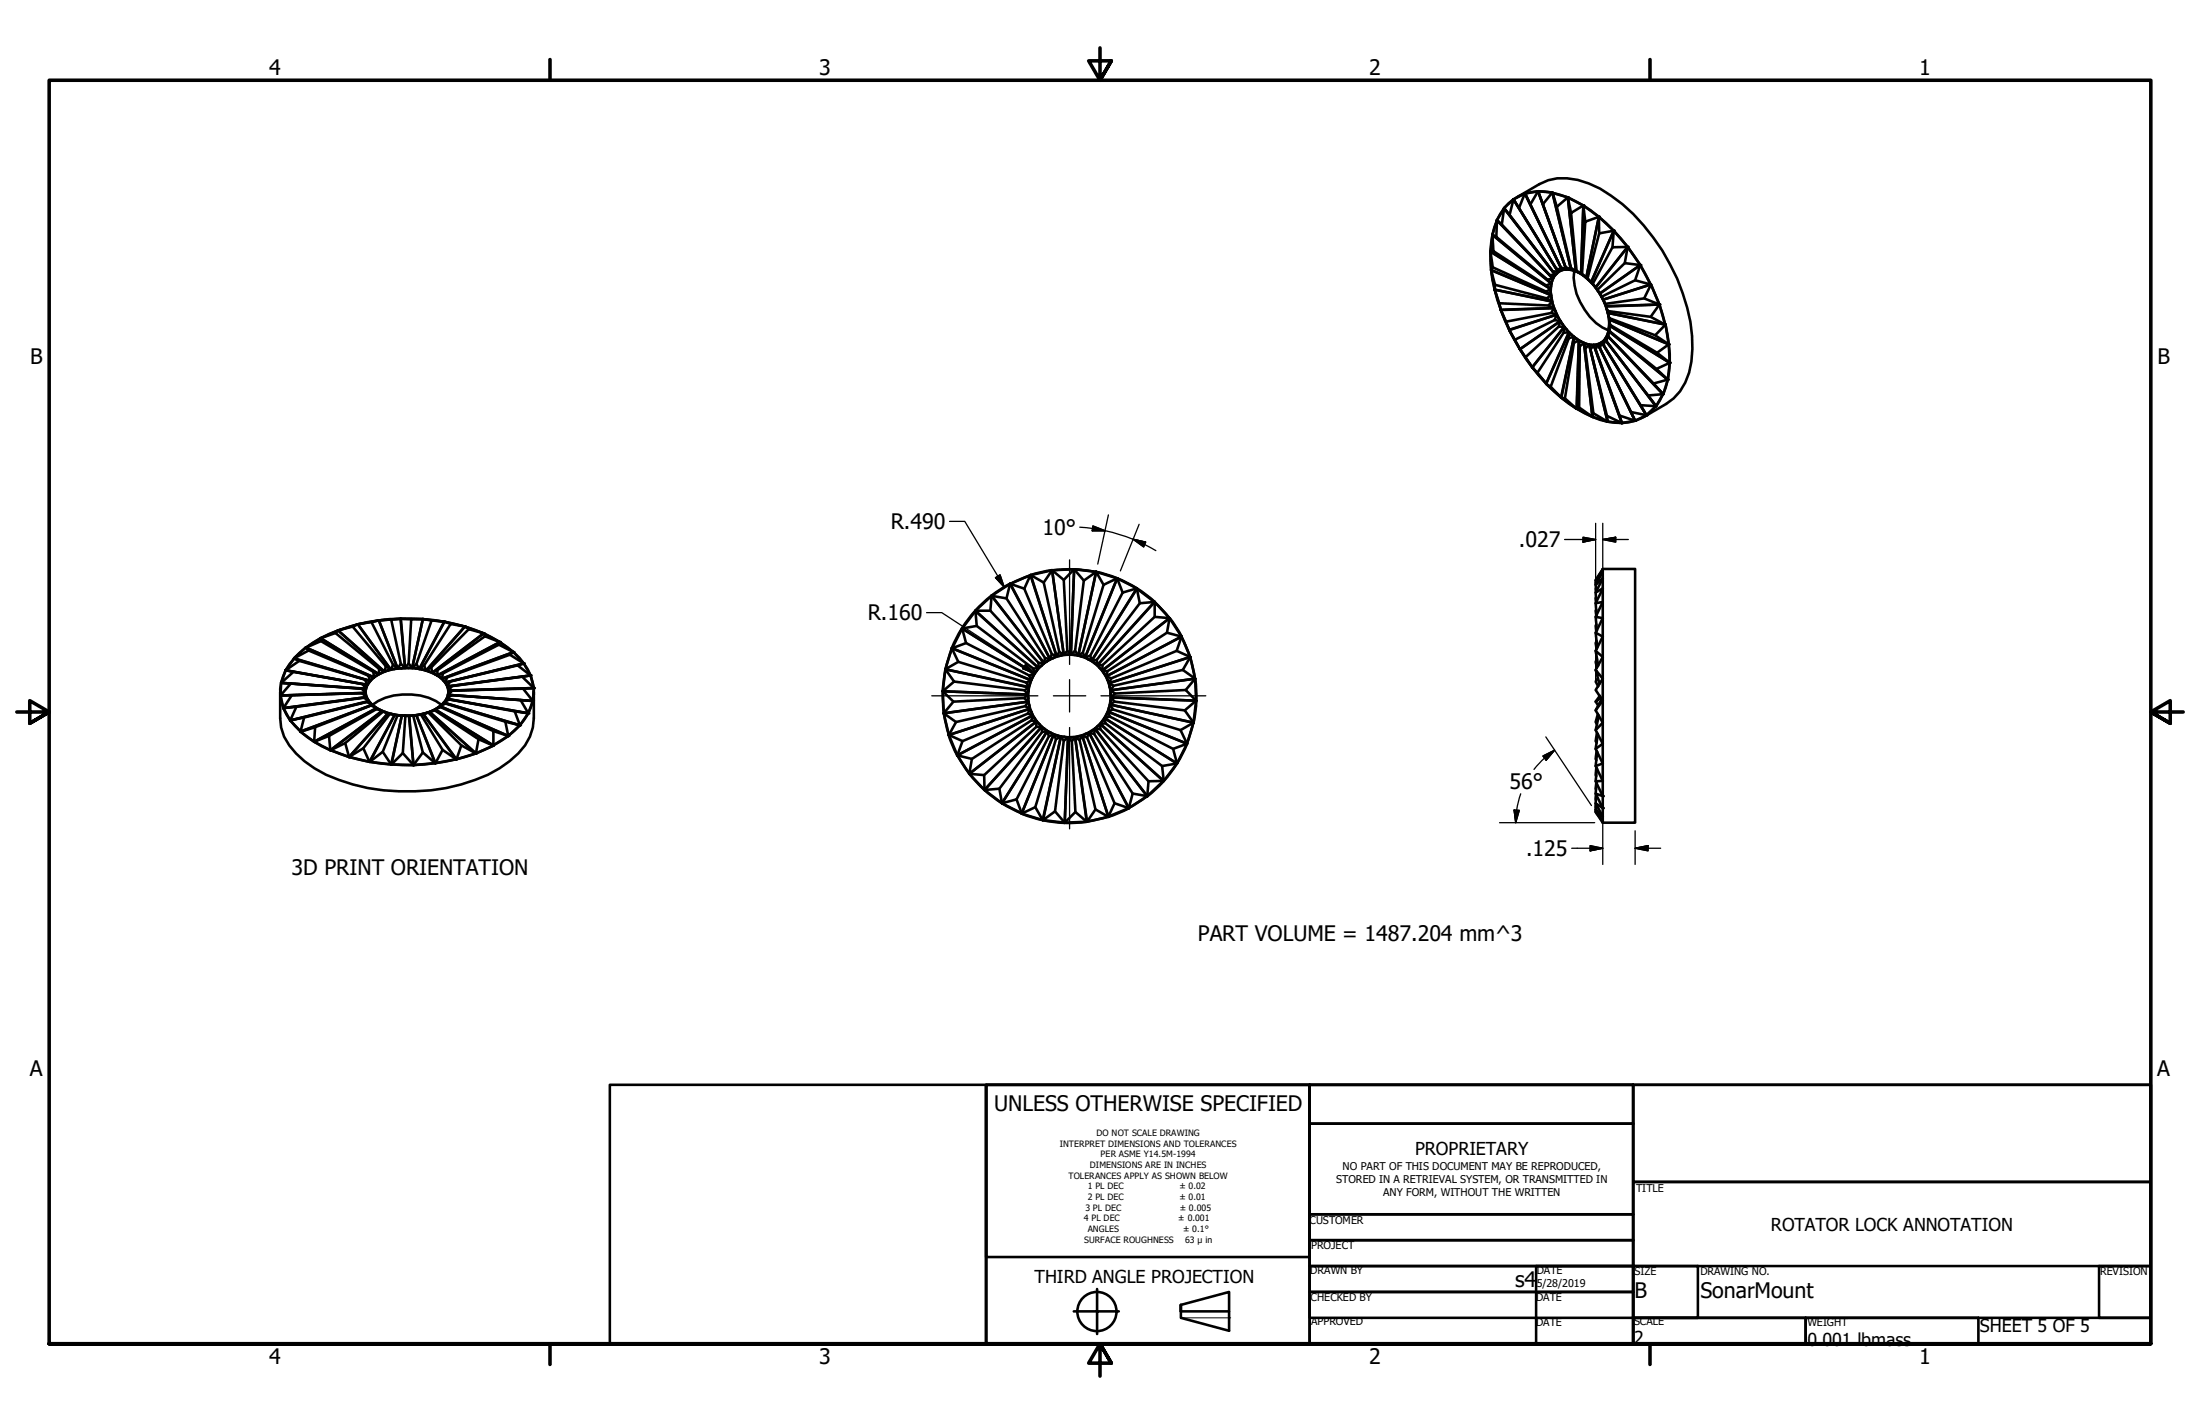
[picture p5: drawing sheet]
<svg xmlns="http://www.w3.org/2000/svg" width="432mm" height="279mm" viewBox="0 0 432 279" stroke-linecap="round" stroke-linejoin="round" font-family="sans-serif">
<!-- layer: Visible (ANSI) -->
<g fill="none" stroke="#000" stroke-width=".51">
<path d="M297.1 39.1l-1.9 1.7M297.1 39.1l8.7 14.2-.2 .4M297.1 39.1l-.8 3.1 8.9 11.7-1 .1M297.1 39.1l8.7 14.2M297.1 39.1l1 1.7M297.7 38.7l4.4-2.6a9.9 9.9 0 0 1 7.6-.8 21.4 21.4 0 0 1 8.8 4.8 40.4 40.4 0 0 1 13.6 25.8 16.7 16.7 0 0 1-2.3 10.9l-1.3 1.4-1.5 1-4.4 2.7M299.3 38l-2.2 1.1M299.3 38l7.3 15-.4 .1M299.3 38l-1.2 2.8 7.7 12.5M299.3 38h.1M299.3 38l7.3 15 .4-.1M299.3 38l1.1 2.1"/>
<path d="M301.9 37.5l-2.6 .5M301.9 37.5l5.5 15.3-.4 .1M301.9 37.5l2.8 .3M301.9 37.5l-1.5 2.6 6.2 12.9-1.2-.3M301.9 37.5l5.5 15.3M301.9 37.5l.9 2.6M304.7 37.8l3.7 15.1h-.5M304.7 37.8l-1.9 2.3 4.6 12.7M304.7 37.8h.1M304.7 37.8l3 .9M304.7 37.8l3.7 15.1 .5 .2M304.7 37.8l.9 2.8"/>
<path d="M307.7 38.7l1.6 14.5-.4-.1M307.7 38.7l3.1 1.6M307.7 38.7l-2.1 1.9 2.8 12.3-1.1-.5M307.7 38.7l1.6 14.5M307.7 38.7l.7 3.1M292.5 49.4l.2 3.6M292.5 49.4l11.9 7.3v.6M292.5 49.4l.5 3.1 10.5 4.7 .9 .7-.8 .6M292.5 49.3l11.9 7.4M292.5 49.3v.1M292.7 53l.7 3.8M292.7 53l11.7 4.9 .1 .6"/>
<path d="M292.7 53l11.7 4.9v-.6M292.7 53l.7 2.9 10.2 2.6 1 .6M292.7 53h.1M292.9 46.1l-.4 3.2M292.9 46.1l11.6 9.5-.1 .5M292.9 46l11.6 9.6 .1-.4M292.9 46.1l.2 3.2 11.3 7.4M292.9 46v.1M292.9 46l.8 .5M293 52.5l-.3 .5M293.1 49.3h-.6M293.4 56.8l1.2 4"/>
<path d="M293.4 56.8l11.2 2.4 .2 .6M293.4 56.8l.9 2.7 9.6 .4 1.1 .6-.5 .9M293.4 56.8l11.2 2.3M293.4 55.9v.9M293.8 43.2l-.9 2.8M293.8 43.2l11 11.5-.2 .5M293.8 43.2l-.1 3.3 10.8 9.1-1 .4M293.8 43.2l11 11.5M293.8 43.2h.1M293.8 43.2l1 .9M294.3 59.5l.3 1.3M295.2 40.9l-1.4 2.3"/>
<path d="M295.2 40.9l10 13-.2 .4M295.2 40.8l10 13.1 .4-.2M295.2 40.9l-.4 3.2 10 10.6M295.2 40.8v.1M295.2 40.8l1.1 1.4M304.4 57.3l.1 1.2M304.4 56.7l-.9 .5M304.4 56.1v1.2M304.4 56.1v.6M304.5 58.5l.3 1.3M304.5 58.5l.1 .6M304.6 55.2l-.2 .9"/>
<path d="M304.6 59.2l-.7 .7M304.7 53.2l1.1 .1M304.8 59.8l.2 .7-10.4 .3M304.8 59.8l.8 1.9M304.8 54.7l-1.1 .2M305 54.3l-.4 .9M305 54.3l-.2 .4M305.6 53.7l-.6 .6M306.2 53.1l-.6 .6M306.2 53.1l-.4 .2M306.3 52.5l1.1 .3M307 52.9l-.8 .2"/>
<path d="M307 52.9h.9M307.4 52.8l.5 .1M307.9 52.9l1 .2M308.4 52.6l.9 .6M308.9 53.1l.9 .4M309 53.1a11.6 11.6 0 0 0 3 9.1l1.2 1.2 1.3 .9 1.2 .5M309.3 53.2l.5 .3M309.8 53.5l1 .6M310.5 53.7l.8 .8M310.8 40.3l3 2.2M310.8 40.3l-.5 13.4-.5-.2M310.8 40.3l-.5 13.4 .5 .4"/>
<path d="M310.8 40.3l-2.4 1.5 1 11.3-.1 .1M310.8 40.3l.3 3.2M311.3 54.5l1.4 1.4M312.6 55.7l.6 .7M312.7 55.9l.9 1.1M313.2 56.4l.4 .6M313.6 57l.7 1.2M313.8 42.5l-2.5 12-.5-.4M313.8 42.5l2.9 2.8M313.8 42.5l-2.7 1-.6 10.2-1.1-.6M313.8 42.5l-2.5 12M313.8 42.5l.1 3.3"/>
<path d="M314.3 58.2l.7 1.2M314.3 58.2l.3 .6M314.6 58.8l.4 .8 7.7-1.1 3 1.3M315 59.4l.2 .7 10.5-.3M315 59.4l.4 1.4M315 59.6l.2 .5M316.7 45.3l2.8 3.2M316.7 45.3l-4.4 10.1-1.5-1.3M316.7 45.3l-4.4 10.1 .4 .5M316.7 45.3l-2.8 .5-2.3 8.8-.3-.1M316.7 45.3l-.2 3.2M319.5 48.5l-6.3 7.9-.5-.5"/>
<path d="M319.5 48.5l2.4 3.5M319.5 48.5h-3l-3.9 7.2-1-1.1M319.5 48.5l-6.3 7.9M319.5 48.5l-.6 3.1M321.9 52l2.1 3.8M321.9 52l-7.9 5.6-.4-.6M321.9 52l-7.9 5.6 .3 .6M321.9 52l-3-.4-5.4 5.3-.3-.5M321.9 52l-1 3M324 55.8l-9.4 3-.3-.6M324 55.8l-3.1-.8-6.6 3.2-.8-1.3M324 55.8h.1"/>
<path d="M324 55.8l1.7 4M324 55.8l-9.4 3M324 55.8l-1.3 2.7M325.7 59.8l1.1 3.9M325.7 59.8l-10.5 .3 .2 .7M325.7 59.8l-1.7 2.4M294.6 60.8l1.6 3.9M294.6 60.8l10.4-.3 .9 1.9M294.6 60.8l1 2.3 8.9-1.7 1.1 .3M294.6 60.8h.1M295.6 63.1l.6 1.6M296.2 64.8l2.1 3.7"/>
<path d="M296.2 64.7v.1M297.3 66.7l1 1.8M298.3 68.5l2.4 3.6M300.7 72.1l2.8 3.1M301.8 73.2l1.7 2M303.5 75.3l2.9 2.7M303.5 75.2v.1M304.4 75.9l2 2.1M305.6 61.7l-9.4 3M305.6 61.7l-.5 1.1M305.9 62.4l.4 .6-8 5.5M305.9 62.4l-.3-.7-9.4 3.1"/>
<path d="M305.9 62.4l.7 1.2M305.9 64.1l.4-1.1-1.2-.2-7.8 3.9-1.1-1.9M306.4 78h.1M306.5 78l2.9 2.2M306.6 63.6l-.3-.6-8 5.5M306.6 63.6l.9 1M306.6 63.6l.4 .5M307 64.1h-1.1l-6.5 6-1.1-1.6M307 64.1l-6.3 8M307 64.1l-.1 1.2M307.1 78.2l2.3 2M307.5 64.6l.4 .6-4.4 10"/>
<path d="M307.5 64.6l-.5-.5-6.3 8M307.5 64.6l.9 1.1M307.9 65.2l-1 .1-5.1 7.9-1.1-1.1M308 65.2l-.1 1.2M308.4 65.7l-.4-.5-4.5 10.1M308.4 65.7l1 .7M308.4 65.7l.5 .4M308.9 66.1l-1 .3-3.5 9.5-.9-.6M308.9 66.1l-2.5 11.9M308.9 66.1v1.1M309.4 66.4l.5 .4-.5 13.4M309.4 66.4l-.5-.3-2.4 11.9"/>
<path d="M309.4 66.4l1 .7M309.9 79.9l2.6 1.9M310.1 67.9l-.2-1.1-1 .4-1.8 11-.6-.2M310.4 67.1l-.5-.3-.4 13.4M310.4 67.1l1 .4M310.4 67.1l.5 .2M310.9 67.3l-.8 .6-.2 12-.4 .3M310.9 67.3l1.6 14.5M310.9 67.3l.2 1.1M311.4 67.5l.5 .1 3.6 15.1M311.4 67.5l-.5-.2 1.6 14.5M311.4 67.5l1 .2"/>
<path d="M312.2 68.6l-.3-1-.8 .8 1.6 12.7-.2 .7M312.4 67.7l-.5-.1 3.6 15.1M312.4 67.7h.4l5.5 15.3M312.8 67.7l-.6 .9 3.2 13 .1 1.1M312.8 67.7l5.5 15.3M312.8 67.7l.4 .9M313.2 68.6l5.1 14.4M313.6 67.6l-.8 .1M313.6 67.6l7.3 14.9M313.6 67.6l-.4 1M313.6 67.6l.4 .7M314 67.4l-.4 .2 7.3 14.9"/>
<path d="M314 67.4l-.8 .2-.8 .1M314.4 67.2l-.4 1.1 6.9 14.2M314.4 67.2l8.8 14.3M314.4 67.2l-.4 .2M314.4 67.2l.4 .6M314.7 66.9l.3-.3 10 13.1M314.7 66.9l-.3 .3 8.8 14.3M314.7 66.9l-.7 .5M315.2 66.2l-.2 .4 10.1 13.1M315.2 60.1l.3 .9 8.5 1.2 2.8 1.5M315.2 66.2l-.5 .7M315.3 67.1l-.3-.5-.2 1.2 8.4 13.7"/>
<path d="M315.4 60.8l.2 .6 11.2 2.3M315.4 60.8l.3 1.2M315.5 65.8l-.2 1.3 9.8 12.6M315.5 65.8l10.9 11.5M315.5 65.8l-.3 .4M315.5 65.8l.2 .3M315.5 61l.1 .4M315.6 65.4l.1-.4 11.6 9.5M315.6 65.4l-.1 .4 11 11.5M315.6 61.4l.2 1 9.1 3.4 2.6 1.8M315.6 61.4l11.3 2.3M315.6 61.4l.1 .6"/>
<path d="M315.6 65.4l-.4 .8M315.7 62l.1 .7 11.7 4.9M315.7 65v1.1l10.8 11.2M315.7 62l.1 1.2M315.7 64.9l.3 .1M315.8 64.4l-.1 .5 11.6 9.6M315.8 64.4l-.2 1M315.8 63.2v-.5l11.7 4.9M315.8 63.2v.6l11.9 7.4M315.8 62.4l.2 1.4 9.2 5.4 2.5 2M315.8 63.9l.2 1.1 9.1 7.4 2.2 2.1M315.8 63.9l11.9 7.3"/>
<path d="M315.8 63.2v1.2M315.8 63.9v.5M316 63.8h-.2M322 79.5l3 .2M325 79.7l-.8 .9-1 .9M325 79.7l-1.8 1.8M325 79.7h.1M326.4 77.3l-1.3 2.4M326.4 77.3h.1M326.4 77.3l-2.9 .3M326.8 63.7h.1M326.9 63.7l.6 3.9"/>
<path d="M326.9 63.7l-2 2.1M327.3 74.5l-.8 2.8M327.3 74.5l-2.8 .7M327.5 67.6l.2 3.6M327.5 67.6l-2.3 1.6M327.7 71.2l-.4 3.3M327.7 71.2l-2.6 1.2M309.4 80.2h.1M309.5 80.2l3 1.6M312.5 81.8l1.5 .6 1.5 .3M312.5 81.8l3 .9M312.7 81.1l2.8 1.6"/>
<path d="M315.4 81.6l2.9 1.4M315.5 82.7l2.8 .3M317.9 81.5l3 1M320.1 80.8l3.1 .7M320.9 82.5l-1.2 .4-1.4 .1M320.9 82.5l-2.6 .5M323.2 81.5l-1.1 .6-1.2 .4M323.2 81.5l-2.3 1M191.4 119.8l-2.6 3.5M191.4 119.8h.1M191.5 119.9l12.3 11.2-.3 .5M191.5 119.9l.2 2.9 11.1 8.4 .2 1-1 .3"/>
<path d="M191.5 119.9l-2.7 3.4M191.5 119.8l12.3 11.3M191.5 119.8h2.9M194.6 116.9l-3.2 2.9M194.6 116.9l10.3 13.2-1.1 1M194.6 116.9l10.3 13.2 .6-.4M194.6 116.9l-.2 2.9 9.4 10.2v1.1M194.6 116.9l-3.1 2.9M194.6 116.9l2.9 .5M194.6 116.9h.1M198.2 114.5l-3.6 2.4M198.2 114.6l7.9 14.7-.6 .4"/>
<path d="M198.2 114.6l-.7 2.8 7.6 11.7-.2 1-1.1-.1M198.2 114.6l-3.6 2.3M198.3 114.6h.1M198.3 114.6l7.8 14.7M198.3 114.6l2.7 .9M202.2 112.8l5.2 16-.6 .3M202.2 112.8l-1.2 2.7 5.4 12.8-.3 1M202.2 112.8l-3.9 1.8M202.3 112.9l-4 1.7M202.3 112.8h-.1M202.3 112.8l5.1 16 .7-.1M202.3 112.8l2.6 1.5"/>
<path d="M206.5 111.9l-4.2 .9M206.5 111.9h.1M206.5 111.9l2.3 16.6-.7 .2M206.5 111.9l-1.6 2.4 3 13.6-.5 .9-1-.5M206.5 111.9l2.3 16.6M206.5 111.9l2.3 1.9M206.5 111.9a24.9 24.9 0 0 1 8.6 .3M210.8 111.7l-.6 16.7-.7 .1M210.8 111.7l-.6 16.7 1.4 .2 3.5-16.4M210.8 111.7l-2 2.1 .7 13.9-.7 .8M210.8 111.7l4.3 .5M210.8 111.7l-4.3 .2"/>
<path d="M210.8 111.7l1.9 2.2M215.1 112.2l4.2 1.3M215.1 112.2l-2.4 1.7-1.7 13.8-.8 .7-.7-.7M215.1 112.2l-3.5 16.4M215.1 112.2l1.5 2.5M219.3 113.5l-6.3 15.5-1.4-.4M219.3 113.5l-6.3 15.5 .6 .3M219.3 113.5l-2.7 1.2-4.1 13.4-.9 .5M219.3 113.5l3.8 1.9M219.3 113.5l1 2.8M223.1 115.4l-8.9 14.3-.6-.4M223.1 115.4l-2.8 .9-6.3 12.4-1 .3-.5-.9"/>
<path d="M223.1 115.5l-8.9 14.2M223.1 115.5l3.5 2.6M223.1 115.5l.6 2.9M223.1 115.4l.1 .1M223.2 115.5l3.4 2.6M226.6 118.1l-11.2 12.4-1.2-.8M226.6 118.1l-2.9 .3-8.4 11.1-1.1 .2M226.6 118.1l2.9 3.2M226.6 118.1l-11.2 12.4 .9 1.1 13.3-10.3M226.6 118.1l3 3.2M226.6 118.1v2.9M313.2 117.2v1"/>
<path d="M313.2 115.4v.7M313.3 119.6l-.1 .2 .1 1M314.6 111.7l6.3-.1v49.8h-6.3M314.6 112.2v1.3M314.6 115.4v2.7M314.6 115.4l-1.4 .9 .1 1.8M314.6 112.2l-1.4 1.7v.8v-.4M314.6 111.7l-1.4 2.1v.1M314.6 113.5l-1.4 1.2 .1 1.4M314.6 118.1l-1.4 .3 .2 2.3M314.6 111.7v.5M314.6 113.5v1.9"/>
<path d="M314.6 118.1v3.2M314.6 118.1l-1.4 2.9M314.6 113.5l-1.4 2.8M314.6 111.7l-1.4 2.2M314.6 112.2l-1.4 2.5M314.6 115.5l-1.4 2.9M55 135.8v5.1a9.5 9.5 0 0 0 3.1 6.9 22.9 22.9 0 0 0 11.2 6.1 40.7 40.7 0 0 0 26.5-1.9 19.9 19.9 0 0 0 7.3-5.8l.9-1.7 .6-1.8 .2-1.8v-5.1M55.1 136.5l.1 1.2 .4 1.2M55.1 136.5l16-.5 .8 .8-.5 .1M55.1 136.5l.5 2.4M55.2 134l-.2 1.2 .1 1.3M55.2 134l16.6 1.2v.4"/>
<path d="M55.2 134l16.6 1.1 .1-.4M55.2 134l15.8 1.1 .8 .9M55.2 134l-.1 2.5M55.6 138.9l1.4 2.5M56.1 131.5l-.9 2.5M56.1 131.5l16 2.9-.2 .3M56.1 131.5l15.1 2.7 .6 .9M56.1 131.5l16 2.9M57.1 134.1l-2 2.4M57.3 136.4l-1.7 2.5M57.6 131.8l-2.4 2.2M57.7 129.2l-1.6 2.3"/>
<path d="M57.7 129.2l14.9 4.4-.7 1.1M57.7 129.2l14.9 4.4 .4-.4M57.7 129.2l1 .5 12.9 3.6 .5 1.1M57.7 129.2h.1M58.2 138.7l-1.2 2.7M58.7 129.7l-2.6 1.8M60 127.1l-2.3 2.1M60 127.1l13.4 5.8-.4 .3M60 127.1l.6 .5 11.7 5 .3 1-1-.3M60 127.1h.1M60.1 127.1l13.3 5.8M60.6 127.6l-2.9 1.6"/>
<path d="M62.9 125.2l-2.8 1.9M62.9 125.2l11.5 7.1-.5 .3M62.9 125.2l11.5 7.1 .5-.3M62.9 125.2l.1 .6 10.3 6 .1 1.1M63 125.8l-2.9 1.3M65.8 124.2l-2.9 1M66.4 123.7l-3.5 1.5M66.4 123.7l9 8.1-.5 .2M66.4 123.7l-.6 .5 8.6 7.1v1l-1.1-.5M66.4 123.7l9 8.1M69.2 122.9l-2.8 .8M70.2 122.5l-3.8 1.2"/>
<path d="M70.2 122.5l6.5 8.9-.6 .2M70.2 122.5l6.5 8.9 .7-.1M70.2 122.5l-1 .4 6.6 7.8-.4 1.1M71 135.1l.8 .1M71.2 134.2l.9 .2M71.8 136l-16.7 .5M71.8 135.6v.8M71.8 135.6v.4M71.8 136h-.7M71.8 136.4l.1 .4-16.3 2.1M71.8 136.4v-.4l-16.7 .5M71.8 136.4l.3 .8"/>
<path d="M71.9 134.7l-.1 .9M72.1 137.2l-.2-.4-16.3 2.1M72.1 137.2l.6 .7M72.1 137.2l.3 .3M72.3 132.6l1.1 .3M72.4 137.5l-1-.6-15.8 2M72.4 137.5l-15.4 3.9M72.4 137.6l-.4 .1M72.7 137.9l.3 .4-14 5.2M72.7 137.9l-.3-.3-15.4 3.8M72.7 137.9l.8 .7M72.8 138.4l.2-.1-1-.6-15 3.7"/>
<path d="M72.9 122l-2.7 .5M73 133.2l-.9 1.2M73.1 138.3a12.1 12.1 0 0 1 11-1.4l1.4 .6 1.2 .8M73.5 138.6l-.5-.3-14 5.3M73.5 138.6l.9 .6M73.5 138.6l.4 .3M73.9 132.6l-.9 .6M73.9 132.6l-.5 .3M73.9 138.9l-1.1-.5-11 4.3-2.8 .9M73.9 138.9l-12.2 6.6M73.9 138.9v.2M74.4 121.7l-4.2 .8"/>
<path d="M74.4 121.7l3.6 9.4-.6 .2M74.4 121.7l-1.5 .3 4.3 8.4-.5 1-.9-.7M74.4 121.7l3.6 9.4M74.4 139.2l.6 .3-10.2 7.7M74.4 139.2l-.5-.3-12.2 6.6M74.4 139.2l1.7 .8M74.4 131.3l1 .5M74.9 132l-1 .6M75.2 139.6l-1.3-.5-9.3 5.3-2.9 1.1M76.1 131.6l-1.2 .4M76.1 131.6l-.7 .2M76.1 140l-.9-.4-7.4 6.2-2.9 1.4"/>
<path d="M76.1 140l-7.6 8.5M76.2 140l.3 .1M76.8 121.5l-2.4 .2M77.2 130.4l.8 .7M77.4 131.3l-1.3 .3M78 131.1h.8M78.6 121.4l-4.2 .3M78.6 121.4l.9 9.7h-.7M78.6 121.4l-1.8 .1 1.9 8.7-.7 .9M78.6 121.4h.1M78.7 121.4l4.3 .1M78.7 121.4l.8 9.7h.7"/>
<path d="M78.7 121.4l2 .1M78.8 131.1l-1.4 .2M80.2 131.1h-1.4M80.2 131.1h1.4M80.2 130.2l.7 .9M80.9 131.1h.7M81.6 131.1l1.3 .3M82.9 131.4l1.3 .4M83 121.5l-2.1 9.6h-.7M83 121.5l4.2 .5M83 121.5h-2.3l-.5 8.7-.7 .9-.8-.9M83 121.5l-2.1 9.6"/>
<path d="M83 121.5l1.7 .2M83.2 130.6l.4 1M83.6 131.6l.6 .2M83.7 139.9l-.6 .2 6.5 8.9M83.7 139.9l-1.3 .3M84.1 139.8l-1.5 .4 4.3 6.9-1.4 2.6M84.2 131.8l1.1 .5M84.3 139.7l-.2 .1 6.5 6.4-1 2.8M84.3 139.7l9.1 8.1M84.3 139.7l-.6 .2M84.9 139.4l.5-.2 11.4 7.1M84.9 139.4l-.6 .3 9.1 8.1"/>
<path d="M84.9 139.4l-1.2 .5M85.3 132.3l1 .5M85.3 139.4l-1 .3M85.9 132.5l.4 .3M85.9 131.5v1M85.9 138.9l-.5 .3 11.4 7M85.9 138.9l-1 .5M86.3 132.8l.8 .7M86.4 138.6l.1 .1 10.3 4.7v2.8M86.4 138.6l13.4 5.8M86.4 138.6l-.5 .3M86.5 138.7l-1.1 .5-.1 .2 8.6 5.6-.5 2.8"/>
<path d="M86.7 138.2l.4-.3 14.9 4.4M86.7 138.2l-.3 .4 13.4 5.8M86.7 138.2l-.8 .7M87.1 133.5l.5 .8M87.2 122l-4.9 9.3-.7-.2M87.2 122l-2.5-.3-3 8.6-.8 .8M87.2 122h.1M87.2 122l4 .9M87.2 122l-4.9 9.3 .6 .1M87.2 122l1.3 .4M87.4 133.9l.2 .4M87.4 137.5l-.3 .4 14.9 4.4"/>
<path d="M87.4 137.5l.3-.3 16 2.8M87.4 137.5l-.7 .7M87.4 138l-1 .6M87.6 134.3l.3 .8M87.7 137.2l13.3 2.4 1 2.7M87.7 137.1l16 2.9M87.8 132.9l-.4 1M87.9 135.1l.1 .8M87.9 136.3l-.2 .8M87.9 136.3l16.7 1.2M87.9 136.3l.7 .1M88 135.9l-.1 .4 16.7 1.2"/>
<path d="M88 135.9l-.2 .8-.4 .8M88 135.5l14.7-.4 1.9 2.4M88 135.5v.4M88.1 137.2l-1 .7 12.1 3.7 .6 2.8M88.3 133.7l-.5 1 14.7-1.9 2.3 2.2M88.6 136.4l13.6 1 1.5 2.6M88.6 136.4l-.9 .7M88.7 134.6l-.7 .9M88.8 135.5l-.9 .8M91.2 122.9l-7.6 8.7-.7-.2M91.2 122.9l3.7 1.4M91.2 122.9l-2.7-.5-5.3 8.2-.9 .7-.6-1"/>
<path d="M91.2 122.9l-7.6 8.7M91.2 122.9l.8 .5M94.9 124.3l3.2 1.7M94.9 124.3l-10.1 7.7-.6-.2M94.9 124.3l-10.1 7.7 .5 .3M94.9 124.3l-2.9-.9-7.4 7.5-1 .7M94.9 124.3l.3 .5M98.1 126l-12.2 6.5-.6-.2M98.1 126l2.7 2M98.1 126l-2.9-1.2-9.3 6.7-1.1 .5-.2-1.1M98.1 126l-12.2 6.5M98.1 126l-.2 .5"/>
<path d="M100.8 128l1.1 1 .9 1.2M100.8 128l-14.1 5.2-.4-.4M100.8 128l-14.1 5.2 .4 .3M100.8 128l-2.9-1.5-11 5.6-1 .4M100.8 128l2 2.2M100.8 128l-.7 .5M101 139.6l2.7 .4M102.2 137.4l2.4 .1M102.8 130.2l-15.4 3.7-.3-.4M102.8 130.2l.8 1.1 .5 1.2M102.8 130.2l-2.7-1.7-13.4 4.7 .2-1.1M102.8 130.2l-15.4 3.7"/>
<path d="M102.8 130.2l1.3 2.3M102.8 130.2l-1.2 .4M103.7 140l-1.7 2.3M104.1 132.5l.7 2.5M104.1 132.5l-16.3 2.2-.2-.4M104.1 132.5l-16.3 2.2 .1 .4M104.1 132.5l-2.5-1.9-14.2 3.3M104.1 132.5l-1.6 .3M104.6 137.5l-.9 2.5M104.8 135l-16.8 .5-.1-.4M104.8 135l-.2 2.5M104.8 135l-16.8 .5"/>
<path d="M104.8 135l-2.1 .1M185 135.6l16.7 .7 .1 .7M185 135.6l2.1 2.1 13.9-.7 .8 .7-.6 .9M185 135.6l.2 4.4M185 135.6l16.7 .7M185.1 135.6l.2 4.3M185.1 135.6h.1M185.2 140h.1M185.2 140l1 4.2M185.3 140l.9 4.2M185.5 131.3h.1M185.5 131.3l16.4 3.6v.7"/>
<path d="M185.5 131.3l1.8 2.4 13.8 1.7 .6 .9M185.5 131.3l-.5 4.3M185.6 131.3l-.5 4.3M186.8 127.2l15.6 6.3-.5 1.3-16.4-3.5M186.8 127.2l1.3 2.7 13.3 4 .5 .9M186.8 127.2l-1.3 4.1M186.9 127.2l-1.3 4.1M186.9 127.2l15.5 6.3M187.1 137.7l-1.9 2.3M187.3 133.7l-2.3 1.9M188.1 129.9l-2.6 1.4M188.8 123.3l-2 3.9"/>
<path d="M188.8 123.3l14.2 8.9-.6 1.3M188.8 123.3l14.2 8.9 .5-.6M188.8 123.3l.8 2.9 12.4 6.3 .4 1M188.8 123.3l-1.9 3.9M188.9 123.3h-.1M189.6 126.2l-2.7 1M191.7 122.8l-2.9 .5M201.7 136.3l-.7 .7M201.8 137v.7l-16.6 2.3M201.8 137l.2 1.4M201.9 135.6l-.1 1.4M201.9 135.6l-.2 .7"/>
<path d="M201.9 134.9l-.8 .5M202 138.4l-.2-.7-16.6 2.3M202 138.4l.1 .7M202 138.4l.4 1.3M202.1 139.1l-.9-.5-13.6 3.1-2.4-1.7M202.1 139.1l-15.9 5.1M202.1 139.1l-.4 .9M202.4 133.5l-1 .4M202.4 139.7l.3 .6-14.8 7.9M202.4 139.7l-.3-.6-15.9 5.1M202.4 139.7l.7 1.3M203.4 131.7l-1 1.8-.5 2.1"/>
<path d="M203.8 131.1l-1 .1M205.1 129.1l1 .2M205.5 129.8l-1.1 .8-1 1.1M206.8 129.1l-1.3 .7M206.8 129.1l-.7 .2M207.9 127.9l.9 .6M208.1 128.7l-1.3 .4M208.8 128.5h.7M209.5 128.5l-1.4 .2M209.5 128.5l2.1 .1 2 .8M211 127.7l.6 .9M213.6 129.4a8.1 8.1 0 0 1 4.2 5.4"/>
<path d="M214 128.7l.2 1M216.4 130.5l-.1 1.1M217.5 139.6l-.7 1.3 14.2 8.9M217.5 139.6l.3 1 12.5 6.3 .7 2.9M217.5 139.6l15.5 6.3M217.7 134l.1 .7M217.8 134.8a8.1 8.1 0 0 1-4.8 9.2M218.1 136.8l-.2 1.4 16.4 3.6M218.1 136.8l.7 .9 13.7 1.7 1.8 2.4M218.1 136.8l16.7 .7M218.1 133.1l-.4 .9M218.4 139.2l-.9 .4"/>
<path d="M218.6 134.6l-.6 .8 .8 .7 13.9-.7 2.1 2.1M218.8 137.7l-.9 .5 .5 1 13.3 4.1 1.3 2.6M218.8 136.1l-.7 .7M229.5 121.3h.1M229.6 121.3l-3-.3-10.2 9.5h-1l-.1-1M229.6 121.3l-13.3 10.3M229.6 121.3l2.3 3.6M229.6 121.3l-.6 2.8M231.9 124.9h.1M231.9 124.9a24.9 24.9 0 0 1 2.6 8.3M231.9 124.9l-14.8 7.8-.8-1.1M231.9 124.9l-14.8 7.8 .6 1.3 15.9-5.1"/>
<path d="M231.9 124.9l-2.9-.8-11.6 7.6-1.1-.1M231.9 124.9l1.7 4M231.9 124.9l-1 2.8M233.6 128.9l-2.7-1.2-12.8 5.4-1-.4 .3-1M233.6 128.9l-15.9 5.1M233.6 128.9l1 4.3M233.6 128.9l-1.4 2.5M234.6 133.2l-16.6 2.2-.2-.7M234.6 133.2l-16.6 2.2v.7l.1 .7 16.7 .7M234.6 133.2l-2.4-1.8-13.6 3.2-.9-.6M234.6 133.2l.2 4.3M234.6 133.2l-1.9 2.2"/>
<path d="M234.8 137.5l-.5 4.3M234.8 137.5l-2.3 1.9M234.8 137.5h.1M313.2 137.7l.5 .7M313.3 122.5l-.1 .3 .1 1.2M313.4 125.8l-.2 .4 .2 1.2M313.4 129.3l-.2 .6 .2 1.1M313.6 133l-.4 .7 .5 1M314 136.5l-.8 1.2 .9-.7 .2 .3M314.2 136.8l-.1 .2M314.4 137.2l-1.2 2.2 1.4 2.4M314.6 121.3v3.6"/>
<path d="M314.6 128.9v4.3M314.6 137.5v4.3M314.6 133.2l-1.4 2.2 1.4 2.1M314.6 128.9l-1.4-1.2 .5 2.9M314.6 121.3l-1.4-.3 .2 2.7M314.6 124.9l-1.4-.8 .3 3M314.6 133.2l-1.4-1.8 .7 2.8M314.6 124.9v4M314.6 133.2v4.3M314.6 124.9l-1.4 2.8M314.6 121.3l-1.4 2.8M314.6 128.9l-1.4 2.5"/>
<path d="M314.6 137.5l-1.4 1.9M57 141.4l2 2.1M59 143.6l2.7 1.9M59 143.5v.1M59.7 140.8l-.7 2.7M61.7 145.5l3.1 1.7M61.8 142.7l-.1 2.8M64.6 144.4l.2 2.8M64.8 147.2h.1M64.9 147.2l3.6 1.3M67.8 145.8l.7 2.7M68.5 148.5l4 1"/>
<path d="M71.3 146.8l1.2 2.7M72.5 149.5h.1M72.6 149.5l4.2 .5M72.6 149.5l2.5-2 2.9-7.2 .9 .1-2.1 9.6M75.1 147.5l1.7 2.5M76.8 150h.1M76.8 150l4.4 .1M76.8 140.1l.7 .2-5 9.2M76.8 140.1l-.6-.1-7.7 8.5M76.8 140.1l-1.8-.6-10.1 7.7M76.8 140.1l1.4 .2M78 140.3l-1.5-.2-5.2 6.7-2.8 1.7"/>
<path d="M78.2 140.3h-.7l-4.9 9.2M78.2 140.3l1.4 .1M78.2 140.3l1.4 .2M79.1 147.8l2.1 2.3M79.6 140.4l.7 .1 .9 9.6M79.6 140.4h-.7l-2.1 9.6M79.6 140.4h1.4M80.3 140.5h-.7l-.5 7.3-2.3 2.2M81 140.4l-.7 .1 .9 9.6M81.1 140.4l-.8 .1M81.7 140.3l-.6 .1 1.9 7.2-1.8 2.5M81.7 140.3l3.7 9.4"/>
<path d="M81.7 140.3l-.7 .1M82.4 140.2l.7-.1 6.4 8.9M82.4 140.2l-.7 .1 3.8 9.4M82.6 140.2l-1.6 .2M83 147.6l2.4 2.1M85.4 149.7l-4.2 .4M85.4 149.7h.1M86.9 147.1l2.6 1.9M89.5 149l-4 .7M89.5 149h.1M90.6 146.2l2.8 1.6M93.4 147.8l-3.8 1.2"/>
<path d="M93.9 145l2.9 1.3M96.8 146.3l-3.4 1.5M96.8 146.2v.1M96.8 143.4l3 1M99.2 141.6l2.8 .7M99.8 144.4l-3 1.8M102 142.3l-2.2 2.1M186.2 144.2h.1M186.2 144.2l1.7 4M187.6 141.7l-1.4 2.5M187.9 148.2h.1M187.9 148.2l2.3 3.6"/>
<path d="M187.9 148.2l2.4 3.6 2.9 3.2M188.9 145.4l-1 2.8M190.2 151.8v.1M190.2 151.8l3 3.2M190.8 148.9l-.6 2.9M193.2 152.1v2.9M193.2 155h.1M193.2 155l3.5 2.6M196.2 154.7l.5 2.9M196.7 157.6l3.8 2M196.7 157.6h.1M199.5 156.8l1 2.8"/>
<path d="M200.5 159.6l4.2 1.3 4.3 .6M200.5 159.6h.1M200.5 159.6l4.2 1.3M202.7 140.3l-1-.3-12.8 5.4-2.7-1.2M202.7 140.4l-.3 1M203.1 141l-.4-.6-14.8 7.8M203.1 141l.4 .5M203.1 141l.9 1.1M203.2 158.4l1.5 2.5M203.5 141.5l-1.1-.1-11.6 7.5-2.9-.7M203.5 141.5l-13.3 10.3M203.5 141.5l-.1 1.1"/>
<path d="M204 142l.5 .6-11.3 12.4M204 142l-.5-.5-13.3 10.3M204 142.1l1 .9 1.2 .8M204.5 143.6v-1h-1.1l-10.2 9.5-3-.3M205.5 143.4l-1-.8-11.3 12.4M205.5 143.4l-1 .2-8.3 11.1-3 .3M205.5 143.4l-8.8 14.2M205.5 143.4l.4 1.1M206.2 143.8l.6 .3-6.3 15.5M206.2 143.8l-.7-.4-8.8 14.2M206.2 143.8l2 .7 2.1 .1M207.1 159.2l1.9 2.2"/>
<path d="M207.3 145l-.5-.9-.9 .4-6.4 12.3-2.8 .8M208.2 144.5l-1.4-.4-6.3 15.5M208.2 144.5l-.9 .5-4.1 13.4-2.7 1.2M208.2 144.5l-3.5 16.4M208.2 144.5l.6 .9M210.3 144.7h-.7l-.6 16.7M210.3 144.7h.7M210.4 145.4l-.8-.7-.8 .7-1.7 13.8-2.4 1.7M211 144.7l-.6 .7 .7 13.9-2.1 2.1M211 144.7l2.3 16.5M211 144.7l.9 .5M211.1 159.3l2.2 1.9"/>
<path d="M213 144l-.6 .3 5.2 15.9M213 144l.7-.2 7.9 14.8M213 144l-1.3 .4-1.4 .2M213.4 144.7l-1-.4-.5 .9 3.1 13.6-1.6 2.4M213.7 143.8l-.3 .9 5.4 12.9-1.2 2.6M213.7 143.8l7.9 14.8M213.7 143.8l1.1 .2M214.8 144l7.5 11.7-.7 2.9M214.8 144l.1-1 10.3 13.2M214.9 143l-1.2 .8M214.9 143l1.1 .1M215 158.8l2.6 1.5"/>
<path d="M216 142l-1.1 1 10.3 13.2M216 142v1.1l9.4 10.2-.2 2.9M216 142l12.3 11.2M217 141.9l-1 .1M217.8 140.6l-1 .3 .2 1 11.1 8.4 .3 2.9M218.8 157.6l2.8 1M221.5 158.6l-3.9 1.7M221.6 158.6l-4 1.6M221.6 158.6h-.1M222.3 155.7l2.9 .5M225.2 156.2l-3.7 2.3M225.2 156.2l-3.6 2.4"/>
<path d="M228.3 153.2h.1M228.3 153.2l-3.1 3M228.3 153.2l-2.9 .1M228.4 153.3l-3.2 2.9M231 149.8l-2.6 3.5M231 149.8h.1M231 149.8l-14.2-8.9-.8 1.1 12.4 11.2M231 149.8l-2.6 3.4M231 149.8l-2.9 .5M232.9 145.9h.1M233 145.9l-2 3.9M233 145.9l-2.7 1"/>
<path d="M233 146l-2 3.8M234.2 141.8l-1.3 4.1M234.3 141.8l-16.4-3.6-.4 1.4 15.5 6.3M234.3 141.8l-1.3 4.1M234.3 141.8l-2.6 1.5M234.3 141.8h.1M313.2 158.8l1.4 1.5M313.2 155.7l1.4 .5M313.2 159.3l1.4 1.9M313.2 155.8v1.2M313.2 158.8v.4M313.2 157.7v1.1l1.4 2.4"/>
<path d="M313.2 158.9v.4l1.4 2.1M313.2 157.7v.7M313.3 150.6l-.1 1.5 .1 .2M313.3 156l-.1 1.6 1.4 2.6M313.3 153.5l-.1 1.4M313.4 153.6l-.2 2.1 1.4 2.9-1.4-1M313.4 147.3l-.2 1.6 .1 .3M313.4 143.8l-.2 1.6 .2 .3M313.4 150.7l-.2 2.6 1.4 2.9M313.5 147.5l-.3 2.8 1.4 2.9M313.6 140.1l-.4 1.6 .2 .4M313.6 144l-.4 2.9 1.4 2.9"/>
<path d="M313.8 140.4l-.6 2.9 1.4 2.6M314.6 156.2v4.1M314.6 145.9v3.9M314.6 153.2v3M314.6 141.8v4.1M314.6 149.8v3.4M314.6 149.8l-1.4 .5M314.6 141.8l-1.4 1.5M314.6 145.9l-1.4 1M314.6 153.2l-1.4 .1M204.7 160.9h.1M204.7 160.9l3.5-16.4 .7 .1 .7 .1-.6 16.7"/>
<path d="M204.7 160.9l4.3 .5M209 161.5h.1M213.3 161.2l-4.3 .2M213.3 161.2l-4.3 .3M213.3 161.2h.1M217.5 160.2l-4.2 1M217.5 160.2h.1M217.6 160.3l-5.2-16-.7 .2-.7 .2 2.4 16.5M217.6 160.3l-4.2 .9M314.6 161.2v.2M314.6 160.3v.9"/>
</g>
<g fill="#000">
<circle cx="297.1" cy="39.1" r=".25"/>
<circle cx="301.9" cy="37.5" r=".25"/>
<circle cx="307.7" cy="38.7" r=".25"/>
<circle cx="293.4" cy="56.8" r=".25"/>
<circle cx="310.8" cy="40.3" r=".25"/>
<circle cx="313.8" cy="42.5" r=".25"/>
<circle cx="316.7" cy="45.3" r=".25"/>
<circle cx="319.5" cy="48.5" r=".25"/>
<circle cx="321.9" cy="52" r=".25"/>
<circle cx="325.7" cy="59.8" r=".25"/>
<circle cx="298.3" cy="68.5" r=".25"/>
<circle cx="300.7" cy="72.1" r=".25"/>
<circle cx="327.3" cy="74.5" r=".25"/>
<circle cx="327.5" cy="67.6" r=".25"/>
<circle cx="327.7" cy="71.2" r=".25"/>
<circle cx="312.5" cy="81.8" r=".25"/>
<circle cx="315.5" cy="82.7" r=".25"/>
<circle cx="318.3" cy="83" r=".25"/>
<circle cx="320.9" cy="82.5" r=".25"/>
<circle cx="323.2" cy="81.5" r=".25"/>
<circle cx="55.1" cy="136.5" r=".25"/>
<circle cx="55.2" cy="134" r=".25"/>
<circle cx="55.6" cy="138.9" r=".25"/>
<circle cx="56.1" cy="131.5" r=".25"/>
<circle cx="62.9" cy="125.2" r=".25"/>
<circle cx="66.4" cy="123.7" r=".25"/>
<circle cx="70.2" cy="122.5" r=".25"/>
<circle cx="74.4" cy="121.7" r=".25"/>
<circle cx="83" cy="121.5" r=".25"/>
<circle cx="91.2" cy="122.9" r=".25"/>
<circle cx="94.9" cy="124.3" r=".25"/>
<circle cx="98.1" cy="126" r=".25"/>
<circle cx="100.8" cy="128" r=".25"/>
<circle cx="102.8" cy="130.2" r=".25"/>
<circle cx="103.7" cy="140" r=".25"/>
<circle cx="104.1" cy="132.5" r=".25"/>
<circle cx="104.6" cy="137.5" r=".25"/>
<circle cx="104.8" cy="135" r=".25"/>
<circle cx="57" cy="141.4" r=".25"/>
<circle cx="61.7" cy="145.5" r=".25"/>
<circle cx="68.5" cy="148.5" r=".25"/>
<circle cx="81.2" cy="150.1" r=".25"/>
<circle cx="93.4" cy="147.8" r=".25"/>
<circle cx="99.8" cy="144.4" r=".25"/>
<circle cx="102" cy="142.3" r=".25"/>
<circle cx="314.6" cy="156.2" r=".25"/>
<circle cx="314.6" cy="158.6" r=".25"/>
</g>
<!-- layer: Border (ANSI) -->
<path d="M107.9 11.7v4M215.9 9.4v6.3l-2.2-3.8h4.4l-2.2 3.8 2.2-3.8M323.8 11.7v4M3.3 139.7h6.4l-3.9-2.2v4.4l3.9-2.2-3.9 2.2M428.5 139.7h-6.4l3.9-2.2v4.4l-3.9-2.2 3.9 2.2M9.7 263.7v-248h412.4v248h-412.4h412.4M107.9 263.7v4M218.1 267.5l-2.2-3.8 2.2 3.8h-4.4l2.2-3.8v6.3M323.8 263.7v4" fill="none" stroke="#000" stroke-width=".7"/>
<!-- layer: Title (ANSI) -->
<g fill="none" stroke="#000" stroke-width=".51">
<path d="M119.7 212.9h73.8v50.8h-73.8zM193.5 212.9v33.7h63.5v-33.7h63.5v50.8h-63.5v-50.8zM193.5 212.9h63.5v50.8h-63.5zM193.5 212.9h228.6v50.8h-228.6zM257 212.9h63.5v7.6h-63.5zM320.5 212.9h101.6v19h-101.6zM257 238.3h63.5v5h-63.5zM257 220.5h63.5v17.8h-63.5zM320.5 231.9h101.6v16.5h-101.6zM215.3 252.9v4.4h-4.5M219.6 257.3h-4.3v4.4M231.8 256l9.4-2.5v7.6l-9.4-2.5v-2.6v1.3h9.4"/>
<path d="M257 253.5h63.5v5.1h-63.5zM257 248.4h63.5v5.1h-63.5zM257 243.3h63.5v5.1h-63.5zM301.5 248.4h19v15.3h-19zM320.5 258.6h33.9v5.1h-33.9zM320.5 248.4h12.7v10.2h-12.7zM320.5 258.6h101.6v5.1h-101.6zM354.4 258.6h33.9v5.1h-33.9zM412 248.4h10.1v10.2h-10.1z"/>
<circle cx="215.3" cy="257.3" r="3.8"/>
</g>
<!-- layer: 0 -->
<path d="M231.8 258.6h9.8" fill="none" stroke="#000" stroke-width=".2"/>
<!-- layer: Dimension (ANSI) -->
<g fill="none" stroke="#000" stroke-width=".25">
<path d="M186.4 102.3h3l7.7 12.9M195.4 113.3l.9-.5 .8 2.4zM209.8 111.7a24.9 24.9 0 0 0-15.3 5.3M210 111.6a24.9 24.9 0 0 1 23.1 15.8M211.9 103.4l2.5 .3 2.5 .4M214.5 103.2l2.4 .9h-2.5zM216.9 104.1l2.8 .7 2.7 1M217.6 101l-2.1 9.7M222.4 105.8l2.5 .6-.4 .9zM222.4 105.8l4.5 2.2M223.6 102.9l-3.7 9.1M307.1 105.9h6.1"/>
<path d="M310.7 105.4l2.5 .5-2.5 .5zM313.2 102.7v31.1M314.6 105.9l2.5-.5v1zM314.6 105.9h5M314.6 102.7v28.9M181.9 120.2h2.9l18.3 11.9M201.3 130.4l1.8 1.7-2.4-.9zM204.3 130.7l-1.4 1.7-.6 1.3-.4 1.4M297.2 158.9l1 .1-.7 2.4zM298.5 155.7l-.7 2.7-.3 3M302.8 148.3l2.3-1.1-1.6 2zM303.4 144.6l9 13.5"/>
<path d="M305.1 147.2l-2.3 1.9-1.7 1.9M314.6 143.4v26.2M294.3 161.4h18.7M308.5 166.4h6.1M312.1 165.9l2.5 .5-2.5 .5zM320.9 166.4l2.6-.5v1zM320.9 166.4h5M320.9 163v6.6"/>
</g>
<g fill="#000" stroke="#000" stroke-width=".25">
<path d="M195.4 113.3l1.7 1.9zM195.4 113.3l.9-.5 .8 2.4zM214.4 104.1h2.5zM214.5 103.2l2.4 .9h-2.5zM222.4 105.8l2.5 .6zM222.4 105.8l2.5 .6-.4 .9zM310.7 106.4l2.5-.5zM310.7 105.4l2.5 .5-2.5 .5zM314.6 105.9l2.5-.5zM314.6 105.9l2.5-.5v1zM200.7 131.2l2.4 .9zM201.3 130.4l1.8 1.7-2.4-.9z"/>
<path d="M297.2 158.9l.3 2.5zM297.2 158.9l1 .1-.7 2.4zM305.1 147.2l-1.6 2zM302.8 148.3l2.3-1.1-1.6 2zM312.1 166.9l2.5-.5zM312.1 165.9l2.5 .5-2.5 .5zM320.9 166.4l2.6-.5zM320.9 166.4l2.6-.5v1z"/>
</g>
<!-- layer: Center Mark (ANSI) -->
<path d="M209.9 109.9v20.5M182.9 136.5h20.8M206.8 136.5h6.3M209.9 133.3v6.4M216.1 136.5h20.6M209.9 142.7v19.9" fill="none" stroke="#000" stroke-width=".25"/>
<g font-size="4.2">
<text x="52.8" y="14.7">4</text>
<text x="160.8" y="14.7">3</text>
<text x="268.7" y="14.7">2</text>
<text x="376.7" y="14.7">1</text>
<text x="5.9" y="71.4">B</text>
<text x="423.5" y="71.4">B</text>
<text x="174.8" y="103.8">R.490</text>
<text x="204.6" y="105">10°</text>
<text x="298.1" y="107.4">.027</text>
<text x="170.3" y="121.7">R.160</text>
<text x="296.3" y="154.9">56°</text>
<text x="299.5" y="168">.125</text>
<text x="57.2" y="171.6">3D PRINT ORIENTATION</text>
<text x="235.1" y="184.7">PART VOLUME = 1487.204 mm^3</text>
<text x="5.8" y="211.1">A</text>
<text x="423.4" y="211.1">A</text>
<text x="195.1" y="217.9">UNLESS OTHERWISE SPECIFIED</text>
<text x="297.4" y="252.5">s4</text>
<text x="320.8" y="254.6">B</text>
<text x="333.8" y="254.6">SonarMount</text>
<text x="52.8" y="267.7">4</text>
<text x="160.8" y="267.7">3</text>
<text x="268.7" y="267.7">2</text>
<text x="376.7" y="267.7">1</text>
</g>
<g font-size="3.5">
<text x="277.7" y="226.6">PROPRIETARY</text>
<text x="347.5" y="241.5">ROTATOR LOCK ANNOTATION</text>
<text x="203.1" y="251.7">THIRD ANGLE PROJECTION</text>
<text x="320.7" y="263.7">2</text>
<text x="388.6" y="261.4">SHEET 5 OF 5</text>
<text x="354.8" y="264">0.001 lbmass</text>
</g>
<g font-size="2.1">
<text x="262.3" y="232">STORED IN A RETRIEVAL SYSTEM, OR TRANSMITTED IN</text>
<text x="263.5" y="229.6">NO PART OF THIS DOCUMENT MAY BE REPRODUCED,</text>
<text x="321.1" y="233.8">TITLE</text>
<text x="271.5" y="234.6">ANY FORM, WITHOUT THE WRITTEN</text>
<text x="257" y="240.2">CUSTOMER</text>
<text x="257.4" y="245.1">PROJECT</text>
<text x="257.2" y="250">DRAWN BY</text>
<text x="301.6" y="250">DATE</text>
<text x="320.8" y="250.2">SIZE</text>
<text x="333.8" y="250.2">DRAWING NO.</text>
<text x="412.2" y="250.2">REVISION</text>
<text x="257.2" y="255.2">CHECKED BY</text>
<text x="301.5" y="255.3">DATE</text>
<text x="301.6" y="252.5">5/28/2019</text>
<text x="257.4" y="260">APPROVED</text>
<text x="301.5" y="260.1">DATE</text>
<text x="320.7" y="260">SCALE</text>
<text x="354.8" y="260.2">WEIGHT</text>
</g>
<g font-size="1.7">
<text x="208" y="225">INTERPRET DIMENSIONS AND TOLERANCES</text>
<text x="215.2" y="222.9">DO NOT SCALE DRAWING</text>
<text x="216" y="227.1">PER ASME Y14.5M-1994</text>
<text x="209.7" y="231.3">TOLERANCES APPLY AS SHOWN BELOW</text>
<text x="213.5" y="233.4">1 PL DEC</text>
<text x="213.9" y="229.2">DIMENSIONS ARE IN INCHES</text>
<text x="231.5" y="233.4">± 0.02</text>
<text x="212.7" y="239.6">4 PL DEC</text>
<text x="213" y="237.6">3 PL DEC</text>
<text x="213.5" y="235.5">2 PL DEC</text>
<text x="231.3" y="239.6">± 0.001</text>
<text x="231.5" y="235.5">± 0.01</text>
<text x="231.6" y="237.6">± 0.005</text>
<text x="212.8" y="243.8">SURFACE ROUGHNESS</text>
<text x="213.5" y="241.7">ANGLES</text>
<text x="232.2" y="241.7">± 0.1°</text>
<text x="232.6" y="243.8">63 µ in</text>
</g>
</svg>
